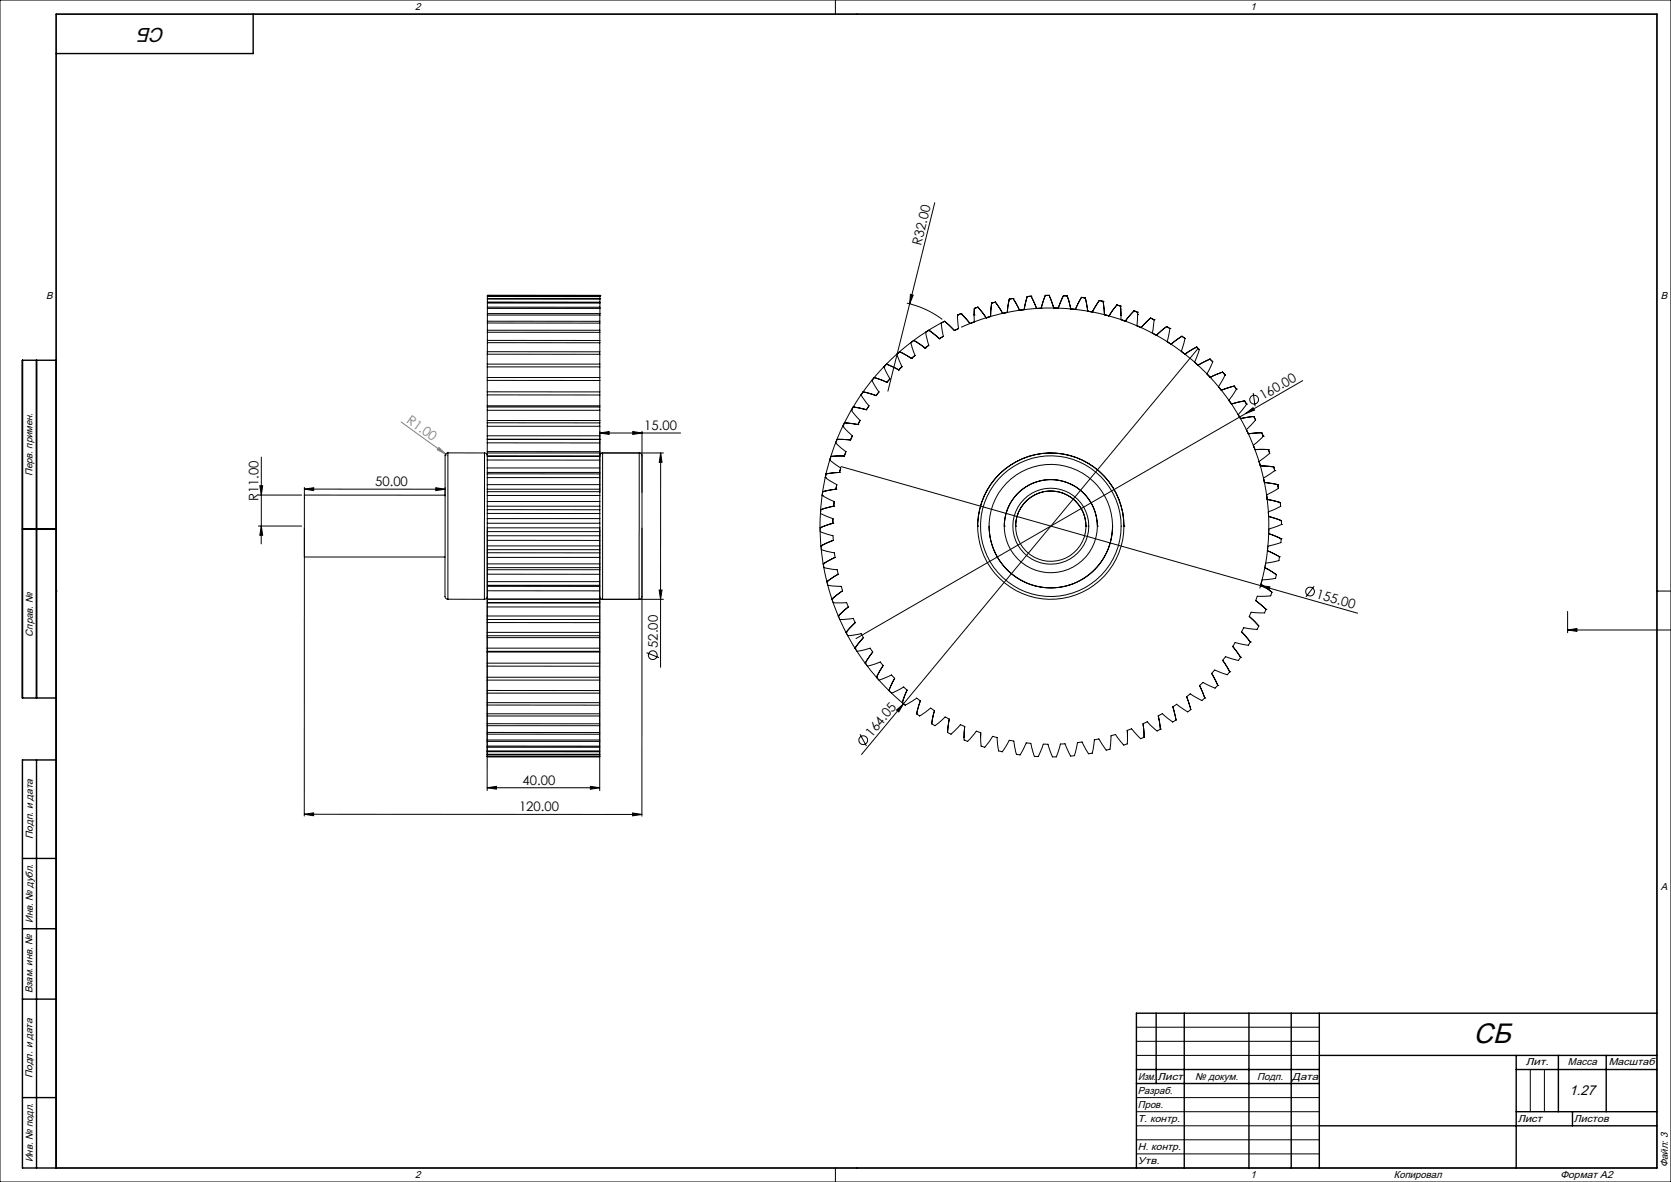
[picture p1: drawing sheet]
<svg xmlns="http://www.w3.org/2000/svg" width="594mm" height="420mm" viewBox="0 0 594 420" stroke-linecap="round" stroke-linejoin="round" font-family="sans-serif">
<g fill="none" stroke="#000" stroke-width=".36">
<path d="M0 0h594v420h-594zM20 5h569v410h-569zM297 0v5M304.5 5h.1M332.3 72l-8.9 36M322.4 107.7a32.4 32.4 0 0 1 12.6 5.8M323.4 108l-7.8 31M323.6 104.6l1 .3-1.2 3.1zM334.9 114.6a82.1 82.1 0 0 0-13 136.1M341.7 116.3a77.5 77.5 0 0 1 82.8 12.3 77.5 77.5 0 0 1 23.3 80.5M425.9 123.8l-104.7 126.3M445.5 139.6l.7 4.8"/>
<path d="M463.1 135.2l-20.3 11.7M213.2 153.9l3.3-.6v1.1zM213.2 153.2v21.8M213.2 153.9h28.7M224.9 153.3l3.3 .6-3.3 .5zM228.2 153.2v21.8M442.8 146.9l2.6-2 .5 .8zM442.8 146.9l-138.5 80M91.9 175.9h15.3M92.4 172.6h1l-.5 3.3zM92.9 162.4v24.5M108.2 173.8l3.3-.5v1z"/>
<path d="M108.2 173.2v3.1M108.2 173.8h50M154.9 173.3l3.3 .5-3.3 .5zM158.2 173.2v3.1M173.2 161h62.6M234.8 161l.5 3.3h-.9zM234.8 161v76.1M299 165.8l149.1 42.3M91.9 186.9h15.3M92.9 186.9l.5 3.3h-1zM92.9 186.9v6.4M108.2 187.6v102.4"/>
<path d="M173.2 187.9v93M213.2 187.9v93M228.2 187.7v102.3M20 210h.1M173.2 213h62.6M234.3 209.7h1l-.5 3.3zM448.1 208.1l34.5 9.8M448.1 208.1l3.3 .4-.3 1zM467.1 208.3l-2.9 3.8M557.2 217.3v7.5M589 210h.1M589 210h5"/>
<path d="M229.8 231.9l4.5 1.8M557.2 223.9l3.4-.6v1zM557.2 223.9h36.9M318.7 252.3l2.5-2.2-1.7 2.9zM321.2 250.1l-15 18M173.2 279.9l3.3-.5v1zM173.2 279.9h40M209.9 279.4l3.3 .5-3.3 .5zM305.7 260.9l2.3 4.2M108.2 289.3l3.3-.5v1.1zM108.2 289.3l120 .1M224.9 288.9l3.3 .5-3.3 .5z"/>
<path d="M404 365h65M404 370h65M404 375h65M404 390h65M404 395h65M544 380v15M549 380v15M297 415v5M304.5 415h.1M404 405h65M404 410h65M404 400h65"/>
<circle cx="445.8" cy="142" r="1.55"/>
<circle cx="465.7" cy="210.2" r="1.55"/>
<circle cx="232.1" cy="232.8" r="1.55"/>
<circle cx="306.8" cy="263" r="1.55"/>
</g>
<path d="M142.6 149.9l15.8 11.4M156 159l2.4 2.3-3-1.5zM158.4 161.3l.8 .6" fill="none" stroke="#808080" stroke-width=".36"/>
<g fill="none" stroke="#000" stroke-width=".5">
<path d="M90 5v14h-70M13 128v120M20 128h-12v120h12M8 188h12M13 270v145M20 270h-12v145h581v-410h-569v410M8 305h12M8 330h12M8 355h12M411 360v25M421 360v55M444 360v55"/>
<path d="M459 360v55M469 360v55M469 375h120M539 375v40M554 375v20M571 375v20M589 360h-185v55M8 390h12M404 380h65M404 385h65M539 395h50M539 380h50"/>
<path d="M559 395v5M469 400h120"/>
</g>
<g fill="#000">
<path d="M323.6 104.6l1 .3-1.2 3.1zM442.8 146.9l2.6-2 .5 .8zM448.1 208.1l3.3 .4-.3 1zM318.7 252.3l2.5-2.2-1.7 2.9z"/>
<path d="M224.9 153.3l3.3 .6-3.3 .5zM213.2 153.9l3.3-.6v1.1zM154.9 173.3l3.3 .5-3.3 .5zM108.2 173.8l3.3-.5v1z"/>
<path d="M92.9 186.9l.5 3.3h-1zM92.4 172.6h1l-.5 3.3z"/>
<path d="M234.3 209.7h1l-.5 3.3zM234.8 161l.5 3.3h-.9z"/>
<path d="M594.1 219.6v.9zM594.1 219.6v.9zM557.2 223.9l3.4-.6v1zM594.1 223.3v1z"/>
<path d="M173.2 279.9l3.3-.5v1zM209.9 279.4l3.3 .5-3.3 .5z"/>
<path d="M224.9 288.9l3.3 .5-3.3 .5zM108.2 289.3l3.3-.5v1.1z"/>
</g>
<path d="M156 159l2.4 2.3-3-1.5z" fill="#808080"/>
<g fill="none" stroke="#000" stroke-width=".36">
<path d="M173.2 118.1v2.8M173.2 117.4v.7M173.2 114.8v2.6M173.2 114.1v.7M173.2 112v2.1M173.2 111.4v.6M173.2 109.6v1.8M173.2 109.1v.5M173.2 107.7v1.4M173.2 107.3v.4M173.2 106.3v1M173.2 106.1v.2"/>
<path d="M173.2 105.4v.7M173.2 105.3v.1M173.2 104.9v.1M173.2 118.1h40M173.2 117.4h40M173.2 114.8h40M173.2 114.1l40 .1M173.2 112h40.1M173.2 111.4h40.1M173.2 109.6h40.1M173.2 109.1l40.1 .1M173.2 107.7h40.1"/>
<path d="M173.2 107.3l40.1 .1M173.2 106.3h40.1M173.2 106.1h40.1M173.2 105.4h40.1M173.2 105.3h40.1M173.2 105v.3M173.2 104.9l40.1 .1M213.2 118.1v2.9M213.2 117.4v.7M213.2 114.8v2.6M213.2 114.2v.6M213.3 112l-.1 2.2"/>
<path d="M213.3 111.4v.6M213.3 109.6v1.8M213.3 109.2v.4M213.3 107.7v1.5M213.3 107.4v.3M213.3 106.3v1.1M213.3 106.1v.2M213.3 105.4v.7M213.3 105.3v.1M213.3 105h.1M213.3 105v.3M329 118.1l1.2 4.6-1.4 1"/>
<path d="M330.2 117.4l-1.2 .7M330.2 117.4l3.7 3M330.2 117.4h.1M334.6 114.8l.8 4.7-1.5 .9M334.6 114.8h.1M335.8 114.2l-1.2 .6M335.8 114.2l3.5 3.3M335.8 114.1l3.5 3.3M335.8 114.1l-1.2 .7M335.8 114.1v.1M339.3 117.4v.1M340.4 112l.3 4.8-1.4 .7"/>
<path d="M340.4 112h.1M340.7 116.7l-1.4 .7M341.6 111.4l-1.2 .6M341.6 111.4l3.2 3.6M341.6 111.4h.1M344.8 115h.1M346.3 111.9h.1M346.4 109.6v4.8l-1.6 .6M346.4 109.6h.1M346.4 109.6l-.1 2.3M347.6 109.2l-1.2 .4M347.6 109.2l3 3.7"/>
<path d="M347.6 109.1l-1.2 .5M347.6 109.1v.1M350.6 112.9h.1M352.1 112.5l-1.5 .4M352.1 112.4l-1.5 .5M352.1 112.4v.1M352.5 107.7l-.4 4.8M352.5 107.7h.1M352.5 107.7l-.4 4.7M353.8 107.4l-1.3 .3M353.8 107.4l2.6 4M353.8 107.3v.1"/>
<path d="M356.4 111.4h.1M358 111l-1.6 .4M358 111h.1M358.8 106.3l-.8 4.7M358.8 106.3h.1M360.1 106.1l-1.3 .2M360.1 106.1l2.3 4.2M360.1 106.1h.1M362.4 110.3h.1M364.1 110l-1.7 .3M364.1 110h.1M365.2 105.4l-1.1 4.6"/>
<path d="M365.2 105.4h.1M366.5 105.3l-1.3 .1M366.5 105.3l2 4.3M366.5 105.3h.1M368.5 109.6h.1M370.1 109.5l-1.6 .1M370.1 109.5h.1M371.6 105l-1.5 4.5M371.6 105h1.4M371.6 105h.1M373 105l1.5 4.4M373 104.9v.1"/>
<path d="M374.5 109.4l1.7 .1M374.5 109.4h.1M376.2 109.5h.1M378 105.1l-1.8 4.4M378 105.1l1.4 .1M378 105.1h1.4M378 105.1h.1M379.4 105.2l1.2 4.6M379.4 105.1l1.2 4.7M379.4 105.1v.1M380.6 109.8l1.7 .1M380.6 109.8h.1"/>
<path d="M382.3 109.9h.1M384.4 105.7l-2.1 4.2M384.4 105.7l1.4 .2M384.4 105.7h.1M385.8 105.9l.8 4.7M385.8 105.9h.1M386.6 110.6l1.7 .3M386.6 110.6h.1M388.3 110.9h.1M390.8 106.8l-2.5 4.1M390.8 106.8l1.3 .3M390.8 106.8h.1"/>
<path d="M392.1 107.1l.5 4.7M392.1 107.1h.1M392.6 111.8l1.6 .5M392.6 111.8l1.6 .4M392.6 111.8h.1M394.2 112.2v.1M397 108.4l-2.8 3.9M397 108.4l1.3 .4M397 108.4h.1M398.3 108.8l.2 4.8 1.5 .5M398.3 108.8h.1M398.3 108.8l.2 3.3"/>
<path d="M400 114.1h.1M403.1 110.5l-3.1 3.6M403.1 110.5l1.3 .5M403.1 110.5h.1M404.1 115.7l1.5 .7M404.4 111l-.3 4.8 1.5 .6M404.4 111h.1M404.4 111v.8M404.4 111.8h.1M405.6 116.4h.1M409 113l-3.4 3.4M409 113l1.2 .6"/>
<path d="M409 113h.1M410.2 113.6l-.6 4.8 1.5 .8M410.2 113.6h.1M411.1 119.2h.1M414.7 116l-3.6 3.2M414.7 116l1.2 .7M414.7 116h.1M415.9 116.7l-1 4.7 1.4 .9M415.9 116.7h.1M420.2 119.5l-3.9 2.8M420.2 119.5l1.1 .8M420.2 119.5l1.1 .7"/>
<path d="M420.2 119.5h.1M173.2 139.2v1.1M173.2 134.1v1.1M173.2 135.2v4.1M173.2 129.4v1M173.2 130.4v3.7M173.2 125.9v3.5M173.2 125v.9M173.2 139.2l40 .1M173.2 134.1h40M173.2 135.2h40M173.2 129.4h40"/>
<path d="M173.2 130.4h40M173.2 125.9h40M173.2 125h40M173.2 121.8v3.2M173.2 120.9v.9M173.2 121.8h40M173.2 120.9l40 .1M213.2 139.3v1.1M213.2 134.1v1.1M213.2 135.2v4.1M213.2 129.4v1M213.2 130.4v3.7"/>
<path d="M213.2 125.9v3.5M213.2 125v.9M213.2 121.8v3.2M213.2 121v.8M306.8 139.3l-.7 1.1M306.8 139.3l4.6 1.3M306.8 139.2v.1M310 135.2l2.5 4.1-1.1 1.3M310 135.2h.1M310.8 134.1l-.8 1.1M310.8 134.1l4.5 1.8M310.8 134.1h.1"/>
<path d="M314.2 130.4l2.2 4.2-1.1 1.3M314.2 130.4h.1M315.1 129.4l-.9 1M315.1 129.4l4.4 2M315.1 129.4h.1M315.3 135.8v.1M318.8 125.9l1.8 4.4-1.1 1.1M319.5 131.4h.1M319.8 125l-1 .9M319.8 125l4.2 2.4M319.8 125h.1M323.8 121.8l1.5 4.5-1.3 1.1"/>
<path d="M324 127.4h.1M324.9 121l-1.1 .8M324.9 121l3.9 2.7M324.9 120.9l3.9 2.8M324.9 120.9l-1.1 .9M324.9 120.9v.1M328.8 123.7h.1M333.9 120.4h.1M416.3 122.3h.1M421.2 125.9h.1M421.3 120.3l-1.4 4.6 1.3 1M421.3 120.2v.1"/>
<path d="M424.6 128.7l1.3 1.1M425.3 123.3l-4.1 2.6M425.3 123.3l1 .9M425.3 123.3h.1M425.9 129.8h.1M426.3 124.2l-1.7 4.5M426.3 124.2h.1M430.1 127.6l-4.2 2.2M430.1 127.6l1 1M430.1 127.6h.1M430.2 134.1h.1M431.1 128.6l-2.1 4.3 1.2 1.2"/>
<path d="M433.1 137.4l1.1 1.3M434.2 138.7h.1M434.6 132.2l-4.4 1.9M434.6 132.2l.9 1.1M434.6 132.2h.1M435.5 133.3l-2.4 4.1M438.7 137.2l-4.5 1.5M438.7 137.2l.8 1.1M438.7 137.2h.1M439.5 138.3l-2.7 3.9M439.5 138.3h.1M173.2 156.1v1.3"/>
<path d="M173.2 157.4v3.1M173.2 150.2v1.3M173.2 151.5v3.4M173.2 154.9v1.2M173.2 144.6v1.2M173.2 145.8v3.6M173.2 149.4v.8M173.2 140.3v3.9M173.2 144.2v.4M173.2 156.1h40M173.2 157.4h40M173.2 150.2l40 .1"/>
<path d="M173.2 151.5h40M173.2 154.9h40M173.2 145.8h40M173.2 144.6h40M173.2 149.4h40M173.2 140.3l40 .1M173.2 144.2h40M213.2 156.1v1.3M213.2 157.4v3.1M213.2 156.1h.1M213.2 150.3v1.2M213.2 151.5v3.4"/>
<path d="M213.2 154.9v1.2M213.2 144.6v1.2M213.2 145.8v3.6M213.2 149.4v.9M213.2 140.4v3.8M213.2 144.2v.4M297 157.4l3.7 3.1M297 157.4h.1M297.6 156.1l-.6 1.3M297.6 156.1l4.7 .3M297.6 156.1l4.7 .2M297.6 156.1h.1"/>
<path d="M299.6 151.5l3.4 3.4M299.6 151.5h.1M300.2 150.3l-.6 1.2M300.2 150.3l4.7 .6M300.2 150.2l4.7 .7M300.2 150.2l-.6 1.3M300.2 150.2v.1M302.3 156.3v.1M302.6 145.8l3.2 3.6M302.6 145.8h.1M303 154.9l-.7 1.5M303 154.9l-.7 1.4"/>
<path d="M303.3 144.6l-.7 1.2M303.3 144.6l4.7 1M303.3 144.6h.1M304.9 150.9h.1M305.8 149.4l-.9 1.5M306.1 140.4l2.8 3.8-.9 1.4M306.1 140.3v.1M308 145.6h.1M311.4 140.6h.1M436.8 142.2l1 1.4M437.8 143.6h.1M441 148.7h.1"/>
<path d="M442.4 142.5l-4.6 1.1M442.4 142.5l.7 1.1M442.4 142.4l-4.6 1.2M442.4 142.4v.1M443.1 152.7l.7 1.5M443.1 152.7l.7 1.4M443.1 143.6l-3 3.7 .9 1.4M443.1 143.6h.1M443.8 154.1v.1M445.7 148l-4.7 .7M445.7 148l.6 1.2M445.7 148h.1"/>
<path d="M446.1 159.8h.1M446.3 149.2l-3.2 3.5M446.3 149.2h.1M448.5 153.8l-4.7 .4M448.5 153.8l.6 1.2M448.5 153.8l-4.7 .3M448.5 153.8h.1M449.1 155l-3.6 3.2 .6 1.6M449.1 155h.1M450.9 159.8h-4.8M450.9 159.8l.4 1.3M450.9 159.8h.1"/>
<path d="M158.2 175.9h-50v22h50M159.2 160.9a1.33 1.33 0 0 0-1 1.9v48.8a1.06 1.06 0 0 0 1 1.3M159.2 160.9v52M159.2 160.9l13 .1M172.2 161a.96 .96 0 0 1 1 .9M172.2 161v52M173.2 179.9v1.2M173.2 174.7v1.4M173.2 176.1v2.1M173.2 173.8v.9M173.2 168.4v1.3M173.2 169.7v2.5"/>
<path d="M173.2 167.9v.5M173.2 162.2v1.3M173.2 163.5v2.8M173.2 162v.2M173.2 178.2v1.7M173.2 172.2v1.6M173.2 166.3v1.6M173.2 160.5v1.5M173.2 162h40M173.2 179.9h40M173.2 176.1h40M173.2 174.7h40"/>
<path d="M173.2 178.2h40M173.2 173.8h40M173.2 168.4h40M173.2 169.7h40M173.2 172.2h40M173.2 167.9h40M173.2 162.2h40M173.2 163.5h40M173.2 166.3h40M173.2 160.5h40M213.2 179.9v1.2M213.2 174.7v1.4"/>
<path d="M213.2 176.1v2.1M213.2 173.8v.9M213.2 168.4v1.3M213.2 169.7v2.5M213.2 167.9v.5M213.2 162.2v1.3M213.2 163.5v2.8M213.2 162v.2M213.2 178.2v1.7M213.2 172.2v1.6M213.2 166.3v1.6M213.2 160.5v1.5"/>
<path d="M214.2 161a.96 .96 0 0 0-1 .9M214.2 161v52M214.2 161h13M227.2 161a1.32 1.32 0 0 1 1 1.8v49.2a1.02 1.02 0 0 1-1 1M227.2 161v52M292.3 176.1l4.2 2.1M292.3 176.1h.1M292.5 174.7l-.2 1.4M292.5 174.7h.1M293.4 169.7l4.1 2.5-.4 1.6M293.4 169.7h.1M293.7 168.4l-.3 1.3"/>
<path d="M293.7 168.4h.1M295 163.5l3.8 2.8-.4 1.6M295.4 162.2l-.4 1.3M295.4 162.2h.1M296.4 179.9l-4.7 1.2M296.4 179.9h.1M296.5 178.2l-.1 1.7M297.1 173.8l-4.6 .9M297.1 173.8h.1M298.4 167.9l-4.7 .5M298.4 167.9h.1M300.1 162l-4.7 .2"/>
<path d="M300.1 162h.1M300.7 160.5l-.6 1.5M448 165.6l4.8 .3M448 165.5v.1M449.5 171.5l4.7 .7M449.5 171.5h.1M450.3 175.8l.2 1.7M450.5 177.5l4.6 1.1M450.5 177.5h.1M451.3 161.1l-3.8 2.9 .5 1.6M451.3 161v.1M452.8 165.9l.3 1.3"/>
<path d="M452.8 165.9h.1M453.1 167.2l-4 2.6 .4 1.7M453.1 167.2h.1M454.2 172.2l.2 1.3M454.2 172.2h.1M454.4 173.5l-3.1 1.8a1.21 1.21 0 0 0-.9 1.8l.1 .4M455.1 178.6l.1 1.3M455.1 178.6h.1M455.2 179.9l-3.2 1.6a1.16 1.16 0 0 0-1 1.6v.4M173.2 187.6v1.3M173.2 181.1v1.3M173.2 194v1.3"/>
<path d="M173.2 185.9v1.7M173.2 188.9v1.5M173.2 182.4v1.9M173.2 192v2M173.2 195.3v1.1M173.2 198.1v2.3M173.2 184.3v1.6M173.2 190.4v1.6M173.2 196.4v1.7M173.2 188.9h40M173.2 187.6h40M173.2 182.4l40 .1"/>
<path d="M173.2 181.1h40M173.2 194h40M173.2 195.3h40M173.2 185.9h40M173.2 190.4h40M173.2 184.3h40M173.2 192h40M173.2 196.4h40M173.2 198.1h40M213.2 187.6v1.3M213.2 181.1v1.4M213.2 194v1.3"/>
<path d="M213.2 185.9v1.7M213.2 188.9v1.5M213.2 182.5v1.8M213.2 192v2M213.2 195.3v1.1M213.2 198.1v2.3M213.2 184.3v1.6M213.2 190.4v1.6M213.2 196.4v1.7M291.5 187.6v.3a1.11 1.11 0 0 0 1.2 1.5l3.4 1v.4a1.16 1.16 0 0 1-1 1.7l-3.2 1.5M291.5 187.6h.1M291.7 182.5l4.4 1.8v1.6"/>
<path d="M291.7 182.4v.1M291.7 181.1v1.4M291.7 181.1v1.3M291.7 181.1h.1M291.9 194v.3a1.13 1.13 0 0 0 1.2 1.4l2.4 .5a1.18 1.18 0 0 1 1.3 1.5v.4l-4.2 2.3M291.9 194h.1M296.1 185.9l-4.6 1.7M296.1 185.9h.1M296.2 192l-4.3 2M347.5 187h.1M347.5 187a26 26 0 0 1 26-26.1 26 26 0 0 1 26 26.1M351.6 187a22 22 0 0 0 21.9 21.9 22 22 0 0 0 22-21.9"/>
<path d="M357 187h.1M357 187a16.6 16.6 0 0 1 16.5-16.6 16.6 16.6 0 0 1 16.6 16.6M361 187h.1M361 187a12.5 12.5 0 0 1 12.5-12.5 12.5 12.5 0 0 1 12.5 12.5M386 187h.1M390.1 187h.1M399.5 187h.1M451 183.5l4.5 1.5M451 183.5h.1M451 189.6l4.4 1.8M454.8 197.9v.3a1.12 1.12 0 0 1-1.3 1.3l-3.6 .6-.3 1.6M454.8 197.9h.1"/>
<path d="M455.4 191.4v.4a1.1 1.1 0 0 1-1.2 1.4l-3.5 .8-.2 1.7 4.3 2.2M455.4 191.4h.1M455.5 185v1.4M455.5 185h.1M455.5 186.4l-4.5 1.6v1v.6l4.4 1.8M455.5 186.4h.1M159.2 212.9l13 .1M173.2 218.9v1.2M173.2 218.9h40M173.2 211.9a1.09 1.09 0 0 1-1 1.1M173.2 200.4v1.3M173.2 201.7v.7"/>
<path d="M173.2 204v2.7M173.2 206.7v1.3M173.2 208v.3M173.2 209.9v2.9M173.2 212.8v1.3M173.2 214.1l40 .1M173.2 202.4v1.6M173.2 215.7v3.2M173.2 208.3v1.6M173.2 214.1v1.6M173.2 200.4h40M173.2 201.7h40"/>
<path d="M173.2 202.4h40M173.2 204l40 .1M173.2 206.7h40M173.2 208h40M173.2 208.3l40 .1M173.2 209.9l40 .1M173.2 212.8h40M173.2 215.7h40M213.2 212a1.02 1.02 0 0 0 1 1M213.2 204.1v2.6M213.2 206.7v1.3M213.2 208v.4"/>
<path d="M213.2 210v2.8M213.2 212.8v1.4M213.2 215.7v3.2M213.2 218.9v1.2M213.2 208.4v1.6M213.2 214.1v1.6M213.2 200.4v1.3M213.2 201.7v.7M213.2 202.4v1.7M214.2 213h13M292.6 200.4l.1 .3a1.09 1.09 0 0 0 1.3 1.2l3.6 .5 .4 1.7-4.1 2.6M292.6 200.4h.1"/>
<path d="M293.9 206.7l.1 .3a1.09 1.09 0 0 0 1.5 1.2l3.5 .2 .5 1.6-3.8 2.8M293.9 206.7h.1M295.7 212.8l.1 .4a1.12 1.12 0 0 0 1.6 1l3.6-.1 .6 1.6-3.6 3.2M295.7 212.8h.1M298 218.9l.1 .3a1.15 1.15 0 0 0 1.7 .9l3.5-.4 .7 1.5-3.3 3.5M298 218.9h.1M299.5 209.9l-3.8 2.9M449.6 201.7l4.1 2.5M450 216.5l-.1 .3a1.12 1.12 0 0 1-1.6 1l-3.6-.3-.6 1.6 3.4 3.3M450 216.5h.1M452.1 210.4l-.1 .4a1.15 1.15 0 0 1-1.5 1l-3.6 .1-.5 1.5 3.6 3.1M452.1 210.4h.1"/>
<path d="M453.7 204.2l-.1 .3a1.12 1.12 0 0 1-1.4 1.2l-3.5 .3-.5 1.6 3.9 2.8M173.2 221.2v3.5M173.2 224.7v1.2M173.2 226.6v3.7M173.2 220.1v1.1M173.2 230.3v1.1M173.2 225.9v.7M173.2 231.7v3.9M173.2 235.6v1.1M173.2 231.4v.3M173.2 236.7v3.9M173.2 220.1h40"/>
<path d="M173.2 221.2h40M173.2 224.7h40M173.2 225.9h40M173.2 226.6h40M173.2 230.3h40M173.2 231.4h40M173.2 231.7h40M173.2 235.6h40M173.2 236.7h40M213.2 221.2v3.5M213.2 224.7v1.2M213.2 226.6v3.7"/>
<path d="M213.2 220.1v1.1M213.2 230.3v1.1M213.2 225.9v.7M213.2 231.7v3.9M213.2 235.6v1.1M213.2 231.4v.3M213.2 236.7v3.9M300.7 224.7l.2 .3a1.09 1.09 0 0 0 1.7 .8l3.5-.6 .2 .3a1.16 1.16 0 0 1-.2 2l-2.2 2.8M300.7 224.7h.1M303.9 230.3l.2 .3a1.1 1.1 0 0 0 1.7 .6l3.5-.9 .9 1.4M303.9 230.3h.1M304 221.2l-3.3 3.5"/>
<path d="M307.6 235.6l.2 .3a1.12 1.12 0 0 0 1.7 .5l3.4-1.2 1 1.3-2.3 4.1M307.6 235.6h.1M310.2 231.7l-2.6 3.9M437.1 238.7l-.2 .3a1.14 1.14 0 0 1-1.7 .4l-2.3-.9a1.16 1.16 0 0 0-1.9 .5l-.3 .3 2.2 4.2M437.1 238.7h.1M438.2 229.7l2.8 3.9M441 233.6l-.2 .2a1.1 1.1 0 0 1-1.7 .6l-3.5-1.1-1 1.4 2.5 4M441 233.6h.1M444.5 228.1l-.2 .3a1.12 1.12 0 0 1-1.7 .7l-3.5-.8-.9 1.4 2.8 3.9M444.5 228.1h.1M447.5 222.4l-.2 .3a1.14 1.14 0 0 1-1.6 .9l-3.6-.6-.8 1.5 3.2 3.6M447.5 222.4h.1"/>
<path d="M173.2 240.6v1.1M173.2 241.7v3.6M173.2 245.3v1M173.2 246.3v3.4M173.2 249.7v.8M173.2 250.5v3.1M173.2 253.6v.8M173.2 254.4v2.8M173.2 257.2v.7M173.2 257.9v2.4M173.2 240.6h40M173.2 241.7h40"/>
<path d="M173.2 245.3l40 .1M173.2 246.3h40M173.2 249.7h40M173.2 250.5l40 .1M173.2 253.6h40M173.2 254.4h40M173.2 257.2h40M173.2 257.9h40M213.2 240.6v1.1M213.2 241.7v3.7M213.2 245.4v.9M213.2 246.3v3.4"/>
<path d="M213.2 249.7v.9M213.2 250.6v3M213.2 253.6v.8M213.2 254.4v2.8M213.2 257.2v.7M213.2 257.9v2.4M311.6 240.6l.2 .3a1.15 1.15 0 0 0 1.8 .4l3.3-1.5 1.1 1.2-2 4.4M311.6 240.6h.1M316 245.4l.2 .2a1.08 1.08 0 0 0 1.8 .2l3.2-1.7 1.2 1.1-1.7 4.5M316 245.3v.1M320.7 249.7l.3 .2a1.14 1.14 0 0 0 1.8 .1l3.1-1.9 1.3 .9-1.4 4.6M320.7 249.7h.1"/>
<path d="M325.8 253.6l.3 .2a1.11 1.11 0 0 0 1.8 0l2.9-2.2 1.4 .9-1 4.7M325.8 253.6h.1M331.2 257.2l.3 .2a1.14 1.14 0 0 0 1.8-.2l2.7-2.4 1.5 .7-.7 4.8M331.2 257.2h.1M342.9 258.1l-.2 3.6a1.17 1.17 0 0 0 1.1 1.7l1-.8 2.3-2.8 1.5 .5M342.9 258.1l-.4-.1a1.15 1.15 0 0 0-1.9 .4l-1.7 1.7a1.15 1.15 0 0 1-1.8 .3l-.3-.1M342.9 258.1l-.2 4M400.7 259.5l1.5-.5 2.4 2.6a1.23 1.23 0 0 0 1.9 .4h.2M400.7 259.5l.1 3.6a1.23 1.23 0 0 1-1.2 1.6l-1.3-1.3-1.8-2.4-.4 .1a1.16 1.16 0 0 0-1.2 1.5l-.2 2.4a1.15 1.15 0 0 1-1.1 1.5h-.4l-.3-.4-2.3-3.5-1.6 .3-.5 3.5a1.22 1.22 0 0 1-1.4 1.4l-1.1-1.5-1.3-2.7-1.7 .3-.7 3.5a1.28 1.28 0 0 1-1.6 1.3l-2.1-4.4-1.7 .1-1 3.4a1.2 1.2 0 0 1-1.6 1.1l-.6-1.1-1.2-3.3-1.6-.1-1.3 3.3a1.23 1.23 0 0 1-1.7 1.1l-.4-.6-1.1-4.1-1.6-.1-1.6 3.2a1.17 1.17 0 0 1-1.7 .9l-.5-1.2-.6-3.6-1.6-.3-1.8 3.2a1.13 1.13 0 0 1-1.7 .7l-.3-.1-.1-.6-.4-4.1-1.7-.5-2 3a1.2 1.2 0 0 1-1.9 .6l-.2-1.3-.1-3.6M400.7 259.5l.1 2.5M406.3 257.2l1.5-.7 2.6 2.5a1.2 1.2 0 0 0 1.9 .2l.2-.1M406.3 257.2l.4 4.8"/>
<path d="M411.7 254.4l.8 4.7M412.5 259.1h.1M416.9 251.2l1.1 4.6M418 255.9l-.2 .1a1.14 1.14 0 0 1-1.9-.1l-2.7-2.3-1.5 .8 .8 4.7M418 255.8v.1M423.3 252.1l-.3 .2a1.1 1.1 0 0 1-1.8 0l-2.9-2.1-.4 .3a1.15 1.15 0 0 0-.6 1.8l.7 3.6M423.3 252.1h.1M426.4 243.6l1.9 4.4M428.3 248l-.3 .3a1.14 1.14 0 0 1-1.8 .1l-3.1-1.9-1.3 1.1 1.5 4.5M428.3 248h.1M432.9 243.5l-.3 .3a1.1 1.1 0 0 1-1.8 .3l-3.2-1.6-1.2 1.1M432.9 243.5h.1"/>
<path d="M173.2 260.3v.6M173.2 260.9v2M173.2 262.9v.5h40v-.5M173.2 263.3v1.8M173.2 265.1v.4M173.2 265.5v1.3M173.2 266.8v.3M173.2 267.1v.9M173.2 268v.2M173.2 268.7l40 .1h-40M173.2 268.7v.1M173.2 260.3h40"/>
<path d="M173.2 260.9h40M173.2 262.9h40M173.2 265.1h40M173.2 265.5h40M173.2 266.8h40M173.2 267.1h40M173.2 268h40M173.2 268.2h40M173.2 268.2v.5M213.2 260.3v.6M213.2 260.9v2M213.2 263.3v1.8"/>
<path d="M213.2 265.1v.4M213.2 265.5v1.3M213.2 266.8v.3M213.2 267.1v.9M213.2 268v.2M213.2 268.2v.7l-40-.1M336.8 260.3h.1M348.6 261.8h.1M348.6 260.3v1.5M400.8 262h.1"/>
<circle cx="373.5" cy="187" r="13.5"/>
<circle cx="373.5" cy="187" r="26"/>
<circle cx="373.5" cy="187" r="25"/>
<circle cx="373.5" cy="187" r="12.5"/>
<circle cx="373.5" cy="187" r="22"/>
<circle cx="373.6" cy="187" r="16.6"/>
</g>
<text font-size="10" x="523.8" y="370.6">СБ</text>
<text font-size="7.1" x="58.7" y="9.8" transform="rotate(-180 58.7 9.8)">СБ</text>
<text font-size="5" x="558" y="389">1.27</text>
<g font-size="4.7">
<text x="327.5" y="87.3" transform="rotate(-76 327.5 87.3)">R32.00</text>
<text x="448.9" y="142.2" transform="rotate(-30 448.9 142.2)">160.00</text>
<text x="229" y="152.8">15.00</text>
<text x="133.4" y="172.8">50.00</text>
<text x="91.9" y="178.1" transform="rotate(-90 91.9 178.1)">R11.00</text>
<text x="467.7" y="212.6" transform="rotate(16 467.7 212.6)">155.00</text>
<text x="233.8" y="230.2" transform="rotate(-90 233.8 230.2)">52.00</text>
<text x="309.9" y="262.2" transform="rotate(-50 309.9 262.2)">164.05</text>
<text x="185.8" y="278.9">40.00</text>
<text x="184.5" y="288.3">120.00</text>
</g>
<text font-size="4.7" fill="#808080" x="144.2" y="149.9" transform="rotate(36 144.2 149.9)">R1.00</text>
<g font-size="3.6">
<text x="147.5" y="3.6">2</text>
<text x="444.5" y="3.6">1</text>
<text x="16.4" y="106.1">B</text>
<text x="590.4" y="106.1">B</text>
<text x="11.6" y="169.3" transform="rotate(-90 11.6 169.3)">Перв. примен.</text>
<text x="11.6" y="226.2" transform="rotate(-90 11.6 226.2)">Справ. №</text>
<text x="11.6" y="298.1" transform="rotate(-90 11.6 298.1)">Подп. и дата</text>
<text x="590.4" y="316.1">A</text>
<text x="11.6" y="328" transform="rotate(-90 11.6 328)">Инв. № дубл.</text>
<text x="11.6" y="353" transform="rotate(-90 11.6 353)">Взам. инв. №</text>
<text x="11.6" y="383.1" transform="rotate(-90 11.6 383.1)">Подп. и дата</text>
<text x="404.5" y="383.6">Изм.</text>
<text x="411.5" y="383.6">Лист</text>
<text x="424.9" y="383.6">№ докум.</text>
<text x="446.9" y="383.6">Подп.</text>
<text x="459.4" y="383.6">Дата</text>
<text x="542.4" y="378.6">Лит.</text>
<text x="557.4" y="378.6">Масса</text>
<text x="571.8" y="378.6">Масштаб</text>
<text x="404.5" y="388.6">Разраб.</text>
<text x="404.5" y="393.6">Пров.</text>
<text x="404.5" y="398.6">Т. контр.</text>
<text x="539.5" y="398.8">Лист</text>
<text x="559.5" y="398.8">Листов</text>
<text x="11.6" y="413" transform="rotate(-90 11.6 413)">Инв. № подл.</text>
<text x="404.5" y="413.6">Утв.</text>
<text x="404.5" y="408.6">Н. контр.</text>
<text x="147.5" y="418.6">2</text>
<text x="444.5" y="418.6">1</text>
<text x="495.5" y="418.6">Копировал</text>
<text x="554.7" y="418.6">Формат А2</text>
<text x="592.8" y="414.7" transform="rotate(-90 592.8 414.7)">Файл: 3</text>
</g>
</svg>
